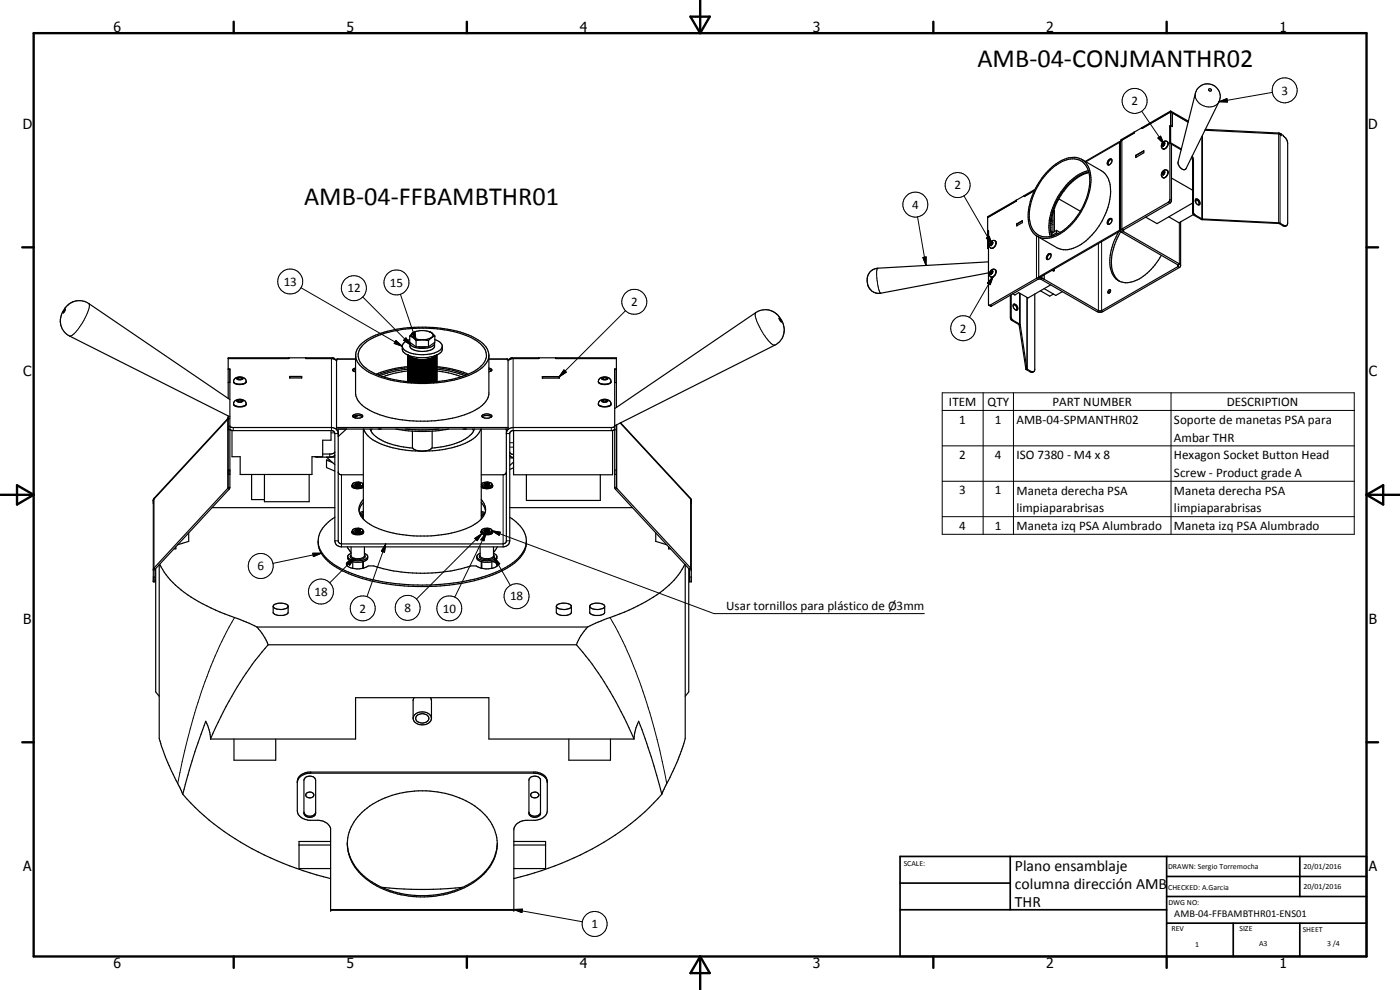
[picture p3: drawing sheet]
<svg xmlns="http://www.w3.org/2000/svg" width="420mm" height="297mm" viewBox="0 0 420 297" stroke-linecap="round" stroke-linejoin="round" font-family="sans-serif">
<g fill="none" stroke="#000" stroke-width=".35">
<path d="M340.3 39.7v.2l-3.7 2.2M340.3 39.7l-3.8 2.2-.1 .4M340.3 39.7h.1M340.4 39.7v.2l-4 2.4M342.7 38.3l.1 .1M342.7 38.3l-2.3 1.4M351.3 33.3l-8.5 5-.1 .3 8.6-5 5.3 3-4.8-2.7v4.1l-.5-.3-.2 .1v22.4l-.5 .5-13.9 8-.4 .6M351.3 33.3v9.5M351.3 33.3l5.3 3.1M359.7 26.3a3.8 3.8 0 0 1 4.8-.5 3.8 3.8 0 0 1 1.3 4.7l-9.9 20.1a1.08 1.08 0 0 1-1.7-.3l-.6-1v-.7l5.2-20.7zM361.6 39.1l22.5 1.2M361.7 38.8l22.2 1.1 .6 .3v.3"/>
<path d="M307.4 58.7h.1M307.4 58.7l-2.4 1.4M310.6 56.8l-3.2 1.9v.3l3-1.8M314.4 51.4a11.1 11.1 0 0 1 8.6-4.2 5.3 5.3 0 0 1 4.2 4.7 19.4 19.4 0 0 1-5.4 15.2 12.1 12.1 0 0 1-8 4.4 5.4 5.4 0 0 1-5.2-5.6 20.1 20.1 0 0 1 5.8-14.5zM317.8 59.7l6.4 3.7M324.6 47.8l5.9 3.4a6.7 6.7 0 0 1 2.8 6.3 20.4 20.4 0 0 1-10.5 16.7 6.1 6.1 0 0 1-5.6 .1l-5.9-3.4M326.6 51.2a16.2 16.2 0 0 0-10 9.4 14.3 14.3 0 0 0-1.4 10.4M326.8 51.6a15.9 15.9 0 0 0-9.9 9.1 13.9 13.9 0 0 0-1.3 10.2M326.8 51.8a5 5 0 0 0-7.3-3.6 19.5 19.5 0 0 0-10.6 15.3 6.7 6.7 0 0 0 3.2 7.2l1.5 .4 1.7-.1M326.8 51.8a16.6 16.6 0 0 0-10.3 10.6 12 12 0 0 0-.6 8.4M326.8 51.8a18.7 18.7 0 0 1-6.1 15.9l-1.7 1.6-3.1 1.5M332.8 48l.5-.3a.99 .99 0 0 1 .4 1 .99 .99 0 0 1-.8 .7h-.4a1.09 1.09 0 0 1 .3-1.4z"/>
<path d="M333.6 47.8l-.7 .3-.2 .5-.1 .9M336 42.7l.2 .1v26.5M336 42.7v26.4M336 42.5l-10.3 5.9M336.1 42.5l-.1 .2M336.1 42.5h.2M336.2 54.5l.1 .1M336.2 56.4h.1M336.2 55.9l.1 .1M336.2 43.7h.1M336.2 45.6h.1M336.2 45l.1 .1"/>
<path d="M336.3 42.8h-.1M336.5 42.3l-.2 27M340.9 46.6l2.4-1.4v.6l-2.4 1.4zM340.9 46.6v.1M340.9 46.7v.5M343.3 45.3l-2.4 1.4M349 51.4a.86 .86 0 0 1 1-.4 .86 .86 0 0 1 .6 1 1.27 1.27 0 0 1-1.7 1.2l-.4-.7zM349 42.7a.89 .89 0 0 1 1.3-.2 .89 .89 0 0 1 .1 1.3 .97 .97 0 0 1-1.4 .9 .97 .97 0 0 1-.2-1.6zM349 43.1l-.2 .4M349 43.1l.3-.3 .2 .3-.2 .5-.3 .1-.2-.2M349 43.1l.3 .1M349 51.7l.3-.2 .2 .2-.2 .5-.3 .2-.2-.3"/>
<path d="M349 51.7l-.2 .4M349 51.7l.3 .2M349.3 43.2l-.1 .4-.4-.1M349.3 51.9l-.1 .4-.4-.2M349.5 43.1l-.2 .1M349.5 51.8l-.2 .1M351.3 42.8l-.2 .2 3.4 2M351.3 42.8l3.2 1.9M351.6 43.3l-.2 17.3-.3 .4-13.9 8-.2 .3 16.9 9.9 .4 .5M351.6 53.4l6.3 3.7M357.6 47.2l.3 .8v15.8l.5 .8 2.3 1.3 23.1 1.2 1.4 .7 .9-.1M358.8 59.8a1.01 1.01 0 0 1 1.1 .5 1.01 1.01 0 0 1-.1 1.2 1.27 1.27 0 0 1-1-1.7z"/>
<path d="M358.8 59.8a1.26 1.26 0 0 1 1 1.7M384.1 40.3l.4 .2M384.5 40.3l.7 .3v.3a2.46 2.46 0 0 1 1.2 2.1v23.9a.72 .72 0 0 1-.3 .8 .72 .72 0 0 1-.8-.1l-1.6-.8-22.9-1.1-2.3-1.3-.3-.6v-15.9l-.5-1M296.4 69.4l.3-.1 .1 22.3M296.4 74.5l.3 .2M296.7 74.4l-.3 .1M296.7 78.6l-33.3 1.9-1.3 .4a3.5 3.5 0 0 0-1.8 2.7v.9a3.7 3.7 0 0 0 2.9 3.5h1.2l32.3-6.1M297.4 72.5a.91 .91 0 0 1 1.3-.2 .91 .91 0 0 1 .1 1.4 .99 .99 0 0 1-1.7 .5 1.3 1.3 0 0 1 .3-1.7zM297.4 74.5h.1M297.4 72.8l.3-.2 .2 .3M297.4 72.8l-.2 .5M297.4 72.8l.3 .2"/>
<path d="M297.7 73l-.2 .4-.3-.1M297.9 72.9l-.5 .6-.2-.2M297.9 72.9l-.2 .1M305 60.1l-8.6 4.9v9.5M305 60.1v.2l-8.6 5M305.1 67.2l1.7-1v.6l-1.7 1zM305.1 67.2h.1M305.2 67.2v.5M306.8 66.3l-1.6 .9M311.7 71.2v11.9M314.5 76.3a.57 .57 0 0 1 .8-.2 .57 .57 0 0 1 .1 .9l-.7 .9-.6-.2v-.7zM315.4 76.2a1.27 1.27 0 0 0-1 1.7"/>
<path d="M315.4 67.1l.6 .3M315.5 66.4l.5 .3M315.5 65.9l.5 .2M315.7 69.5l-.2 .1M315.9 70.8l-.6 .2M316 64v5.7l-.3-.2M316.3 63l.1 .4v6.1M317.1 69.1l-1.4 .9v-.5M317.1 69.1l1.1 .7M317.1 69.8l.4 .3M317.1 69.8l-1.3 .8M317.1 69.1v.7"/>
<path d="M332.8 65.8l.5-.3a.7 .7 0 0 1 .5 .6 .7 .7 0 0 1-.4 .7 .6 .6 0 0 1-.5 .5 .6 .6 0 0 1-.6-.3zM333.6 65.7a1.26 1.26 0 0 0-1 1.6M335.7 69.6a15.1 15.1 0 0 0-2 12.3 4.9 4.9 0 0 0 6.9 2.3 16.6 16.6 0 0 0 7.9-7.6M336 69.1l-24.3 14M336 69.1l.2 .2M336.2 69.3l-24.2 14-.3-.2M336.2 65.4l.1 .1M336.2 67.4h.1M336.2 66.8h.1M336.3 69.3l.4 .5 16.8 9.7 .1 .3-23.3 13.5-.7-.1-16.7-9.7-.7-.2-1.1 .2-14.3 8.1M336.3 68.6l-.1 .1M336.3 63.2h-.1"/>
<path d="M336.4 69.5a15.2 15.2 0 0 0-2.4 12.3l.8 1.5 1.1 1.1M354.3 79.7l-.4 .6-23.3 13.3-1.4-.1-17-9.8-.7 .1-13.9 8-.8-.2M354.3 66.5v13.2M357.9 60.9l-10.7 6.2-3.4-1.9M358.1 64.4l-4.2 2.4-3.1-1.7M359.4 60.1l-.7 .4M123.9 99.9a6.2 6.2 0 0 1 5.7 0M123.9 99.9l-.9 .9M124.8 99.4l-.9 .5M128.6 99.4l1 .5M129.6 99.9l.9 .9M129.6 99.9l.4 .7-.3 .5"/>
<path d="M297.4 81.2a.91 .91 0 0 1 1.3-.2 .91 .91 0 0 1 .1 1.3 .96 .96 0 0 1-.8 .8 .96 .96 0 0 1-1-.4v-.9zM297.4 83.1h.1M297.4 81.4l.3-.1 .2 .2M297.4 81.4l-.2 .5M297.4 81.4l.3 .3M297.7 81.7l-.2 .4-.3-.2M297.9 81.5l-.2 .5-.3 .2-.2-.3M297.9 81.6l-.2 .1M303.5 88.4v7l.4 .7 2.3 1.4 2 13.2 1.4 .8h.5M304.1 91.4a1.3 1.3 0 0 1 1 1.6M304.1 91.4a1.01 1.01 0 0 1 1.1 .4 1.01 1.01 0 0 1-.1 1.2M304.1 91.4a1.27 1.27 0 0 0 1 1.6"/>
<path d="M310.5 88.2v22.8a.94 .94 0 0 1-1.4 .5l-1.2-.7-2.1-13.4-2.2-1.3-.4-.7v-6.8M312.2 83.1l1.2-.7v1.4zM312.2 87.2l2.8 1.7 1.2-.7M313.4 86.6l3.5 2 1.9-1.1M315.3 85.5l-6.8 3.9-2.8-1.6-1.1 .7-.7-.4M315.8 81.1l.2 .1M316 80.9v.3M316.4 80.7v.5h-.4M332.8 87l.4-.1a.66 .66 0 0 1-.6 1zM333.3 87.3l-.4 .6M68.5 110.7h.5l-.1 35.7-22.3 24.3-.1 3.9h-.5v-24.7l22.2-24.2 .3-.6M68.5 114.8h.5"/>
<path d="M69 119.9l-42.4-28.8a5.6 5.6 0 0 0-8.2 3.6 5.1 5.1 0 0 0 2.5 6.1l48.1 24.3M70.3 113.8a2.15 2.15 0 0 1 3.6 .4v.5a2.77 2.77 0 0 1-3.8-.1zM71.7 113.3h.7M71.7 113.3l-.4 .3 .3 .2 .7 .1 .4-.3-.3-.3M71.7 113.3v.5M72.4 113.3v.5M86.7 107.4v.2M86.7 107.4v.2h-18.2M86.9 112.9h3.6v.5h-3.6zM87 113h3.5v.4M91.7 107.4v.2h8.2l.4 .1M99.5 107.6l1.5 .6"/>
<path d="M100.7 107.9l-.7-.5h-31.5v12.1M105.9 111.3l.8 .3M106.7 107.7l-5.7 .1v20.9h51.5v-20.9l-5.8-.1M106.7 106.6v11.3a6.3 6.3 0 0 0 4.2 5.2 29.7 29.7 0 0 0 8.8 2.8 38.5 38.5 0 0 0 22.8-2.8 7 7 0 0 0 4.2-4.7v-12.1a7.1 7.1 0 0 0-4.6-5.1 39.5 39.5 0 0 0-22.9-2.4 19.4 19.4 0 0 0-11.2 4.8 4.3 4.3 0 0 0 .9 6.8 26.8 26.8 0 0 0 15.7 4.6 34.7 34.7 0 0 0 18.9-3.8 6.1 6.1 0 0 0 3.2-4.4M106.7 110.4l-.8 .5v.4M106.7 110.9l-.8 .4M112.9 112.3a8 8 0 0 1-5.3-4.9 5 5 0 0 1 3-5.2 35.2 35.2 0 0 1 20.7-3.5 24.5 24.5 0 0 1 12.9 4.5 4.2 4.2 0 0 1-.2 7 24.5 24.5 0 0 1-13.3 4.4M112.9 112.3a31.9 31.9 0 0 0 10.3 2.3M120.7 103.9a2.73 2.73 0 0 0 2.4 2 11.1 11.1 0 0 0 9.1-1l.5-1M120.7 103.9a2.23 2.23 0 0 0 1.8 2.7M122.4 111.3a27.8 27.8 0 0 0-7.4 1.7M122.4 106.6l.1 8"/>
<path d="M122.4 110.8a29.8 29.8 0 0 0-8.4 1.9M122.4 110.3l-4.9 .8-4.1 1.4M122.4 110a32.1 32.1 0 0 0-9.5 2.3M122.5 106.6v8M122.6 106.7h.2M122.6 106.7v7.9M122.6 106.6v.1M122.7 106.8h.2h-.1M122.7 106.8v7.8M122.8 106.8h.2l-.2 .1M122.8 106.8v7.8M122.8 106.7l-.1 .1"/>
<path d="M122.8 106.9h.3l-.1 .1M122.8 106.9v7.7M123 107h.2l-.1 .1M123 100.8v1.9l1.9 1.4M123 107v7.6M123 101.9a2.75 2.75 0 0 0-2.3 2M123 100.8l.7 .3M123 103v.9a1.89 1.89 0 0 0 1.7 1.3 5.7 5.7 0 0 0 5.6-.9l.1-1.3M123.1 107.1l.1 .1M123.1 107.1v7.5M123.1 102.7a1.91 1.91 0 0 0 2.1 1.7l2.2 .1a2.91 2.91 0 0 0 3-1.5v-.3M123.2 107.2l.1 .1"/>
<path d="M123.2 107.2v7.4M123.2 114.6l2.2 .1M123.3 107.3l.3-.1-.1 .2M123.3 107.3v7.3M123.5 107.4h.1M123.5 107.4v7.2M123.6 107.4l.2 .1M123.6 107.4v7.2M123.7 101.1l.2 .2M123.7 100l-.2 .6 .2 .5M123.8 107.5v7.1M123.8 107.5l.2 .1"/>
<path d="M123.9 101.3l1.6 .6h1.7M123.9 101.3l1 .9M124 107.6v7M124 107.6l.2-.1v7.2M124.2 107.6h.2v7.1M124.4 107.7l.1-.1v7.1M124.5 107.7h.2v7M124.7 107.7h.2v7M124.9 102.2v1.9M124.9 104.1h3.7M125.1 107.7l.2 .1M125.1 107.7v7"/>
<path d="M125.1 107.7l-.2 .1M125.3 107.8v6.9M125.3 107.8l.1 .1M125.4 107.9v6.8M125.5 107.8l-.1 .1M125.5 107.8v6.9M125.5 107.8l.1 .1M125.5 104.1h2.4M125.6 107.9v6.8M125.8 107.8l-.2 .1M125.8 107.8v6.9M125.8 107.8v.1"/>
<path d="M125.8 107.9v6.8M125.9 107.9h-.1M125.9 107.9v6.8M125.9 107.9h.2M126.1 107.9v6.8M126.2 107.9h-.1M126.2 107.9v6.8M126.2 107.9h.1M126.3 107.9v6.8M126.4 107.9h-.1M126.4 107.9v6.8M126.4 107.9h.1"/>
<path d="M126.5 107.9v6.8M126.6 107.9h-.1M126.6 107.9v6.8M126.6 107.9h.1M126.7 107.9v6.8M126.8 107.9h-.1M126.8 107.9v6.8M126.8 107.9h.1M126.9 107.9v6.8M127.1 107.9h-.2M127.1 107.9v6.8M127.1 107.9h.1"/>
<path d="M127.2 107.9v6.8M127.2 102l-2.3 .2M127.2 102l1.4 .2M127.3 107.9h-.1M127.3 107.9v6.8M127.3 107.9h.1M127.4 107.9v6.8M127.5 107.9h-.1M127.5 107.9v6.8M127.7 107.8l-.2 .1M127.7 107.8v6.9M127.7 107.8l.2 .1"/>
<path d="M127.9 107.9v6.8M127.9 107.8v.1M127.9 107.8v6.9M127.9 107.8l.2 .1M128.1 107.9v6.8M128.1 107.8v.1M128.1 107.8v6.9M128.1 107.8l.2 .1M128.3 107.9v6.8M128.3 107.7v.2M128.3 107.7v7M128.6 107.7h-.3"/>
<path d="M128.6 107.7v7M128.6 107.7h.1M128.6 102.2v1.9M128.9 107.7h-.2v7M129.1 107.7l-.2-.1v7.1M129.3 107.6v7.1M129.3 107.6h-.2v7.1M129.5 107.6v7M129.5 107.6h-.2M129.6 101.3l-1.3 .5-1.1 .1M129.6 101.3l-1 .9M129.7 107.5v7.1"/>
<path d="M129.7 107.5l-.2 .1M129.7 114.6l-4.3 .1M129.7 101.1l-.1 .2M129.8 107.4v7.2M129.8 107.4l-.1 .1M130 107.4v7.2M130 107.4l-.3-.1 .1 .1M130.1 107.3v7.3M130.1 107.3l-.2-.1 .1 .2M130.2 107.2l-.1 .1M130.2 107.2v7.4M130.4 107.1l-.2 .1"/>
<path d="M130.4 107.1v7.5M130.5 107l-.1 .1M130.5 100.8v1.9l-1.9 1.4M130.5 107v7.6M130.5 101.9a2.63 2.63 0 0 1 2.2 2M130.5 100.8l-.8 .3M130.6 106.9h-.2l.1 .1M130.6 106.7l.2 .1M130.6 106.9v7.7M130.7 106.8h-.2l.1 .1M130.7 106.7h.2M130.7 106.8v7.8"/>
<path d="M130.7 114.6h-1M130.8 106.6l.1 .1M130.8 106.8v7.8M130.8 106.8h-.1M130.9 106.7v7.9M130.9 106.6v8M131 106.6v8M131.1 111.3a30.9 30.9 0 0 1 7.4 1.7M131.1 106.6v7.9M131.1 110.8a29.8 29.8 0 0 1 8.4 1.9M131.1 110.3a29.9 29.9 0 0 1 8.9 2.2M131.1 110a33.2 33.2 0 0 1 9.4 2.3"/>
<path d="M132.7 103.9a2.68 2.68 0 0 1-2.6 3 12.7 12.7 0 0 1-7.6-.3M146.7 110.4l.9 .5-.1 .4M146.7 110.9l.8 .4M147.5 111.3l-.8 .3M152.8 107.9l.7-.5h31.5v14.9M154 107.6l-1 .2-.5 .4M161.7 107.4v.2M161.7 107.4v.2h-8.2l-.3 .1M162.8 113h5v.5h-5zM162.8 113.5v-.4h5v.4M166.7 107.4v.2h18.3M166.8 107.4v.2"/>
<path d="M179.8 113.8a2.39 2.39 0 0 1 3.5 .2l.1 .6a2.65 2.65 0 0 1-3.2 .6 .82 .82 0 0 1-.6-.6 .82 .82 0 0 1 .2-.8zM181.1 113.3h.8M181.1 113.3l-.3 .3 .3 .2M181.1 113.3v.5M181.9 113.3l.3 .3-.4 .3-.7-.1M181.9 113.3v.5M184.5 114.8h.5M185 110.7h-.5v35.7l22.5 24.5v3.7h.5v-24.7l-21.2-23M68.3 125.9l.2-.4-22.5 24.6M68.5 124.8l-.1 21.6-22.4 24.4M69 127.9l.8 .4h29.7a1.93 1.93 0 0 1 2 1.8M69.6 129.2v7.8h2.5v5.4h21.5v-5.4h3.2v-4.9h2.5v-2.9"/>
<path d="M70.3 120.5a2.23 2.23 0 0 1 3.6 .4v.6a2.99 2.99 0 0 1-3.8 0zM71.7 120l-.4 .3 .3 .3h.7l.4-.3-.3-.2M71.7 120v.6M71.7 120l.7 .1M72.4 120.1v.4M94.5 137l6 .2M98 137.2l2.5 2.2M98 138v2.3l2.5 1.1M98 138l1.9 .8M98 138h1M100.5 136.5l-.3 .4-1.2 .3M100.5 135.6l-.7 .5-3 .1"/>
<path d="M101 128.3h51.5M101.5 128.7v33.8l.4 .5 .6 .2h48.5l.6-.2 .4-.5v-33.8M104 128.7l-2.5 2.3M105.9 125.1a.86 .86 0 0 1 1.2-.9 1.29 1.29 0 0 1 1.7 .8l-.1 .1M105.9 125.1a2.68 2.68 0 0 0 2.8 0M105.9 125.1a2.43 2.43 0 0 1 2.8 0M106 125h.2M106.2 124.9v.4M106.7 124.7v.7M107.1 124.7v.3h-.4M109 128.7v27M109.2 128.7a9.9 9.9 0 0 0 7 5.2 34.7 34.7 0 0 0 10.5 1.5"/>
<path d="M111.1 128.7a8.1 8.1 0 0 0 5.2 4.2 28.2 28.2 0 0 0 7.6 1.6l1 .6 1.8 .3M111.6 128.7l-.3 .5M118.8 128.7a43.2 43.2 0 0 0 15.9 0M121.7 128.7a41 41 0 0 0 10 0M123.8 129.4v5M129.7 129.4v5M141.8 128.7l.3 .5M142.4 128.7a8 8 0 0 1-5.3 4.2l-4.8 1.2a8.7 8.7 0 0 0-4.1 1.1l-1.5 .2M144.3 128.7a9.2 9.2 0 0 1-6.2 4.9 36.3 36.3 0 0 1-11.4 1.8M144.4 128.7v27M144.7 125.1a2.51 2.51 0 0 1 2.8 0M144.7 124.6a2.48 2.48 0 0 1 2.9 .1 1.71 1.71 0 0 1-2.3 .7l-.6-.3z"/>
<path d="M151.8 128.7l.2 .2M153 136.7l1.1 .6M153 135.8l.6 .5 .5 .1M153 137.4h1.1M154.1 138.6l-1.1 1.1M179.8 120.5a2.14 2.14 0 0 1 3.6 .7v.1a2.49 2.49 0 0 1-3.2 .6 .84 .84 0 0 1-.6-.6 .84 .84 0 0 1 .2-.8zM181.1 120v.6M181.1 120l.8 .1M181.1 120l-.3 .3 .3 .3M181.9 120.1v.4M181.9 120.1l.3 .2-.4 .3h-.7M183.8 129.2v13.3h-29.7v-13.3"/>
<path d="M184.5 128.8l-.2 .2-.8 .2h-29.8l-.5 .3-.2 .4v32.4a1.88 1.88 0 0 1-2 1.8h-48.5a1.87 1.87 0 0 1-2-1.8v-32.2l-.2-.6-.6-.3h-29.7l-1-.3M184.5 127.8l-.2 .3-.6 .2h-29.7a1.93 1.93 0 0 0-2 1.8M184.5 122.6l42.4-28.8a5.5 5.5 0 0 1 8.3 3.9 5.1 5.1 0 0 1-2.6 5.8l-48.1 24.3M185 127.5v18.9l22.5 24.4M186.1 126.9l21.4 23.2M56.6 159.9v2.5l-3.3 1M63.7 152.3h36.8M75.5 142.4v7.5h3.9M79.4 142.4v8.1h13.4v-8.1M100.5 155.2a8.7 8.7 0 0 0-5 7.7 10.7 10.7 0 0 0 6.4 7.4 56.9 56.9 0 0 0 28.9 5.1 46.3 46.3 0 0 0 22.3-6 9.2 9.2 0 0 0 4.9-7.1 8.9 8.9 0 0 0-5-7.1M101.5 141.8l.8 .7h6.7M105.6 145.7a2.55 2.55 0 0 0 3.4 .1"/>
<path d="M105.6 159.6a2.5 2.5 0 0 0 3.5 0M106.6 159.3l1.1 .2M106.8 145.4h1.2M106.8 145.4l-.2 .1M106.9 145.4h-.1M106.9 159.4h.7M106.9 145.6h.9M107.1 145.3l-.1 .1M107.1 159.2l-.5 .1M107.5 144.9l-1 .3a1.17 1.17 0 0 0 1.7 .3M107.5 158.8v-.3a1.72 1.72 0 0 0-1.7 .5v.6a2.34 2.34 0 0 0 3.1-.1v-.4M107.5 144.9v-.2a1.2 1.2 0 0 0-1.7 1.1l.3 .2a2.74 2.74 0 0 0 2.6 0l.2-.7"/>
<path d="M107.5 144.9l-.2 .4M107.5 158.8l-.8 .1-.1 .4M107.5 158.8l-.2 .4M107.6 145.3l.2 .1M107.6 159.2h.2M107.6 159.4h.2M107.6 158.5l.8 .2 .5 .4M107.6 144.9l-.2 .4v-.2M107.6 144.7v.2M107.6 158.5v.3M107.6 144.7l-.1 .2M107.6 158.8l-.2 .4v-.3"/>
<path d="M107.6 144.7l.8 .1 .5 .5M107.6 144.9l.6 .3v.3M107.6 158.8l.6 .2v.3M107.6 158.5l-.1 .2M107.9 145.4l.2 .1M107.9 159.3h.2M108 159.3h-1.4M108 145.4l.1 .1M108 159.3h.1M108 159.4l-.3 .1M108.2 159.3l-.2 .1M108.9 154.7v.8"/>
<path d="M108.9 159.1a2.14 2.14 0 0 1-3.1 .1l-.2 .7a2.97 2.97 0 0 0 3.4 .1l.1-.6-.2-.2M108.9 145.3a2.14 2.14 0 0 1-3.1 0l-.2 .7a2.85 2.85 0 0 0 3.4 .1M108.9 145.3l.1 .2M109 150.8l-.8 1.2-.4 1.3M109 149.9a4.1 4.1 0 0 0 .8 6.6 27.4 27.4 0 0 0 15.3 4.3 35.2 35.2 0 0 0 15.5-2.5 9.3 9.3 0 0 0 4.5-3.5M109 154.2l-.9 .1M109 154.6l-.7 .2M144.3 159.6a2.5 2.5 0 0 0 3.6 0M144.4 150.8l1.1 1.6 .2 .9M144.4 149.9a3.9 3.9 0 0 1 .7 4.9M144.4 154.2l1 .1M144.4 154.6l.7 .2"/>
<path d="M144.6 154.7v.8M145.7 159.4h.8M145.7 145.6h.8M145.8 159.2l1 .1M145.8 145.3l.9 .1M145.8 159.2l-.4 .1M145.8 145.3l-.3 .1M145.9 159.2l-.5 .1M145.9 145.3l-.5 .2M146.3 144.9l-.9 .2-.2 .2a.93 .93 0 0 0 .9 .5 .93 .93 0 0 0 .8-.6l-.5-.3M146.3 158.8l-.9 .1-.2 .3a1.16 1.16 0 0 0 1.8-.1l-.6-.3M146.3 158.8l-.3 .4"/>
<path d="M146.3 144.9l-.3 .4M146.3 159.2l.5 .1M146.3 145.3l.4 .1M146.4 144.7a.96 .96 0 0 1 1.2 1.1l-.2 .2a2.74 2.74 0 0 1-2.6 0l-.2-.3a1.24 1.24 0 0 1 1.7-1v.2M146.4 158.5a.96 .96 0 0 1 1.2 1.1 2.26 2.26 0 0 1-3-.1 1.24 1.24 0 0 1 1.7-1v.3M146.4 158.8l-.2 .4v-.3M146.4 144.7v.2M146.4 158.5v.3M146.4 158.5l-.1 .2M146.4 144.9l-.2 .4v-.2M146.4 144.7l-.1 .2M146.7 145.4l.1 .1"/>
<path d="M147.6 145.3l.3 .6a2.64 2.64 0 0 1-3.5 .2M147.6 159.2l.2 .7a2.76 2.76 0 0 1-3 .3l-.5-.4 .3-.6a2.31 2.31 0 0 0 3 .1M147.6 145.4a2.56 2.56 0 0 1-3.1 0l-.1 .1M147.9 145.7a2.55 2.55 0 0 1-3.5 .1M152 141.8l-.8 .7h-6.8M153 152.3h36.8M154.1 140.4l-1.1 .4M158 142.5v7.7h22.2v-7.7M196.8 159.9v2.5l3.3 1M46.7 170.6v37l1.1 1.3M47.8 169.4v52.2a90.6 90.6 0 0 0 6.7 15.9l.4 .8M48 169.3a27.3 27.3 0 0 0 12.8 11.8 115.6 115.6 0 0 0 13.9 5.9l2.4 1.1"/>
<path d="M52.8 164v.7h-.6M104.2 164.1l1.2 1.7M104.3 167a2.86 2.86 0 0 0 3 1.3l2.3-.5 .8-.8M104.3 167l.1 .6 .6 .6M105 168.2a1.02 1.02 0 0 0-1 1 1.02 1.02 0 0 0 1 1.1 6.6 6.6 0 0 0 4 .2M105 168.2l.6 .3M105.4 166l-.8 .5-.3 .5M105.4 164.1v2.7M105.6 168.5l-1.1 .5-.5 .5M105.9 168.5v2M108.9 168.5v2M109 168.5v2"/>
<path d="M109.4 166l.9 .6 .1 .4M109.4 164.1v2.7M110.4 167a1.7 1.7 0 0 1-2 1.7l-2.8-.2M143.1 167l.7 .8 2.3 .5a3.1 3.1 0 0 0 3-1.3M143.1 167v.4a2.19 2.19 0 0 0 2.4 1.3h1.2a2.19 2.19 0 0 0 2.4-1.3v-.4M144.1 166l-.9 .6-.1 .4M144.1 164.1v2.7M144.4 168.5v2M144.6 168.5v2M147.6 168.5v2M147.8 168.5l1.2 .5 .4 .5M148.1 166l.8 .5 .2 .5"/>
<path d="M148.1 164.1v2.7M148.5 168.2a1.02 1.02 0 0 1 .9 1 1.02 1.02 0 0 1-.9 1.1 6.4 6.4 0 0 1-5.6-.5h-1.6a49.2 49.2 0 0 1-29.1 0h-1.7l-1.5 .7M149.3 164.1l-1.2 1.7M158 162.3a8.1 8.1 0 0 1-4.2 7.1 44.7 44.7 0 0 1-21.6 6.4 57.5 57.5 0 0 1-30.3-5 10.6 10.6 0 0 1-6.4-7.4v-.6M200.6 164v.7h.6M205.5 169.3a27.2 27.2 0 0 1-12.9 11.8 78.6 78.6 0 0 1-12.2 5.2l-4.1 1.8M205.6 169.4v52.2a113.5 113.5 0 0 1-7 16.7M206.7 170.6v37l-1.1 1.3M77.1 188.1h99.2M77.1 188.1a16.6 16.6 0 0 1 3.4 5.4M80.5 193.5h92.5M80.5 193.5a102.1 102.1 0 0 0-17.3 28.2"/>
<path d="M82.2 181.5a3.7 3.7 0 0 1 4.2 .3l.1 1.9a1.63 1.63 0 0 1-1.6 1 2.82 2.82 0 0 1-2.9-.8zM86.5 181.9a2.97 2.97 0 0 1-3.4 .9l-.8-.4-.3-.4M167 181.9v1.8l.2 .4a3.9 3.9 0 0 0 3.9 .2l.4-.6v-1.8M167.2 181.5a3.7 3.7 0 0 1 4.2 .3 1.03 1.03 0 0 1-1.2 1h-2.1a.86 .86 0 0 1-.9-.4 .86 .86 0 0 1 0-.9zM173 193.5a104.1 104.1 0 0 1 17.3 28.2M176.3 188.1l-1.9 2.6-1.4 2.8M177.2 181.5a3.7 3.7 0 0 1 4.2 .3l.1 1.9a1.63 1.63 0 0 1-1.6 1 2.82 2.82 0 0 1-2.9-.8zM181.5 181.9a3 3 0 0 1-3.7 .8l-.8-.7M124.3 209.3l-.3 .7v5.6M125 214.8a2.23 2.23 0 0 1 3.7 .8 2.12 2.12 0 0 1-2 1.4 2.12 2.12 0 0 1-2-1.4zM129.2 209.3l.3 .9v5.5a3 3 0 0 1-2.7 1.8 3 3 0 0 1-2.8-1.7v-.2M129.5 215.4a3 3 0 0 0-2.7-1.8 3 3 0 0 0-2.8 1.7v.3"/>
<path d="M54.9 238.3a81.4 81.4 0 0 0 36.1 22.9l8.2 2.4M63.2 221.7h43.5v-12.4h40v12.4h43.6M63.2 221.7a13 13 0 0 0-1.4-5.3l-3.3 9.2-3.6 12.7M70.2 221.7v6.4h12.6v-6.4M89.9 232.8l1.5-.9 1.3-.3h68a3.4 3.4 0 0 1 3.5 2.8v8.9a3.5 3.5 0 0 1-3.5 2.8h-2.9a3.7 3.7 0 0 0-3.6 2.9v24.1h-55v-24.5a3.5 3.5 0 0 0-3.5-2.5h-3a3.5 3.5 0 0 1-3.5-2.8v-8.9l.3-.9zM91.7 233.3a1.96 1.96 0 0 1 3 .8v9.9a1.87 1.87 0 0 1-1.7 1.2 1.87 1.87 0 0 1-1.8-1.2v-9.9zM91.9 238.1a1.26 1.26 0 0 1 1.4-.4 1.26 1.26 0 0 1 .9 1 1.25 1.25 0 0 1-1.4 .7 1.25 1.25 0 0 1-1-1.1zM159 233.5a2.07 2.07 0 0 1 3.2 .3v10.4a1.9 1.9 0 0 1-1.8 1 1.9 1.9 0 0 1-1.7-1.2v-9.9zM159.4 238.1a1.29 1.29 0 0 1 1.4-.5 1.29 1.29 0 0 1 .9 1.1 1.33 1.33 0 0 1-1.3 .7 1.33 1.33 0 0 1-1.2-1zM164.2 234.5a3.8 3.8 0 0 0-4-2.5h-67a3.7 3.7 0 0 0-4 2.8M164.2 234.5v.3M170.7 221.7v6.4h12.5v-6.4"/>
<path d="M190.3 221.7l.6-3.3 .8-2 3.7 10.7 3.2 11.2M198.6 238.3a81.8 81.8 0 0 1-38.1 23.6l-6.3 1.7M89.7 253.5h9.5M91.2 243.6a1.85 1.85 0 0 0 1.8 1.3 1.85 1.85 0 0 0 1.7-1.3M99.2 252.5h-9.5v8.1h9.5M104.2 253a14.5 14.5 0 0 1 7.6-11.7 29.1 29.1 0 0 1 32.3 1.8 13.8 13.8 0 0 1 5.2 9.9M104.2 253l.1 1.6M104.2 253l.2 1.7M104.4 254.7a16.4 16.4 0 0 0 10.1 11.5 30.6 30.6 0 0 0 24.4 0M149.2 253.9a16 16 0 0 1-10.3 12.3M149.3 253l-.1 .8M149.3 253a14.6 14.6 0 0 1-8 12.3 29.3 29.3 0 0 1-31.6-1.7 14.1 14.1 0 0 1-5.4-9"/>
<path d="M154.2 252.5h9.5v8.1h-9.5M154.2 253.5h9.5M158.7 243.6a1.89 1.89 0 0 0 1.7 1.3 1.89 1.89 0 0 0 1.8-1M114.6 266.2a114.8 114.8 0 0 0 24.2 0"/>
</g>
<g fill="none" stroke="#000" stroke-width=".3">
<path d="M342.6 33.4l6.7 9.8M358.8 27.9a4 4 0 0 0 5.6 3.9l1-.6 .4-.7M365.8 30.5l2.4-.9 .2 1zM381.8 27.7l-16 2.8M383.7 39.9v27.2M289.3 58.8l8.4 14.5M335.9 42.8l-10 5.8M336.3 42.8h-.1M336.6 41.8v.3M336.7 42v26.7l.5 .3v.5l-.5 .3M347.5 41.4l.8-.5 1 2.3zM348.9 43l.6-.3a.6 .6 0 0 1 0 .8 .6 .6 0 0 1-.8 .1z"/>
<path d="M348.9 51.6l.6-.2a.65 .65 0 0 1 0 .7 .65 .65 0 0 1-.7 .3zM350.3 42.5a1.44 1.44 0 0 1-1.3 2.1M350.3 51.1a1.44 1.44 0 0 1-1.3 2.2M351.1 59.9l.5 .2M358.2 48.1l-.3 .2M360.7 41v24.7l-.2 .1M360.9 40.6l-.1 25.3M384.2 40.3v26.7l-.2 .1M384.2 40v.3M275.4 65.1l2.5 14.5M277 77.3l.9-.2v2.5zM296 71.4l.9-.5 .8 2.4z"/>
<path d="M297.4 72.6l.4-.1a.66 .66 0 0 1 .1 .8 .66 .66 0 0 1-.8 .3zM298.6 72.3a1.46 1.46 0 0 1-1.2 2.2M311.1 70.7v12.8l.4 .3M316.4 63.5l-.4 .3M329.6 73.1v20.1l-.4 .3M330.6 72.5v20.7l.4 .3M350.6 60.7l.5 .3M353.9 66.8v12.4l-.4 .3v.5l.4 .3M358.2 63.7l-.3 .1M358.6 64.5l-.2 .1M385.3 67.6l-.3 .1M19 93.9h.1"/>
<path d="M19.5 92.8l.1 .2-.6 .9zM26.6 91.1a3.4 3.4 0 0 1-.4 3l-2.3 3.9a5 5 0 0 1-3 2.8M90.4 86.4l30.3 17.5M108.9 89.1l14.4 14.4M120.2 88.3l4.7 13.9M123.6 100l.9-.3 .4 2.5zM187.7 93.2l-19.9 19.9M226.9 93.8l-.3 .2a15.7 15.7 0 0 0 3.9 8l.3 .4a2.15 2.15 0 0 0 1.8 1.1M233.8 95.5l.5 .5 .2 .6zM233.8 95.4v.1M263.4 80.5a10.6 10.6 0 0 0 .3 6.2l.4 1.1 .3 .2M297.1 91.6l.5 .2"/>
<path d="M297.4 81.3l.4-.1a.66 .66 0 0 1 .1 .7 .66 .66 0 0 1-.8 .3zM298 83l-.8 2.4-.9-.4zM298 83l-.6 .1M298 83l-7.1 12.2M298.6 80.9a1.38 1.38 0 0 1-.6 2.1M303.5 95.2l-.3 .2M303.9 96.1l-.2 .1M306 88v9.2l-.2 .2M306.2 88.1v9.4h-.4M308.2 89.2v21.5h-.3M308.3 89.3v21.5l-.3 .1M312.9 83.5l-.4 .3"/>
<path d="M316.4 80.9l-.4 .3M70.1 114.5a2.66 2.66 0 0 0 3.8 0M71.1 113.5a1.17 1.17 0 0 1 1.8 .2l-.6 .3a.85 .85 0 0 1-1.2-.5zM99.5 107.6v21.6M99.7 107.4v.2M101.2 107.8h5.5M118.8 102.2l1.9 1.7-2.4-.9zM121.8 101.4l1.5 2.1-2.2-1.4zM146.7 107.8h5.5M153.7 107.4v.2M154 107.6v21.6M169.2 111l.8 .7-2.2 1.4z"/>
<path d="M179.6 114.5a2.55 2.55 0 0 0 3.8 0M180.6 113.5a1.19 1.19 0 0 1 1.8 .2l-.4 .2a1.02 1.02 0 0 1-1.4-.4zM282.8 117.9h123.6v42.4h-123.6zM295.1 117.9v42.4M304.2 117.9v42.4M309.4 111.4l-.3 .1M351.4 117.9v42.4M68.2 125.7v.2M68.4 125.8v20.7l.3 .3M68.5 128.9h.5M68.5 125.6h.5M70 128.3v.9"/>
<path d="M70.1 121.2a2.61 2.61 0 0 0 3.1 .6l.6-.3 .1-.3M71.1 120.1l.5-.2a1.01 1.01 0 0 1 1.3 .5 1.4 1.4 0 0 1-1.9-.1zM95.2 137v.2M99 136.2v1M99.3 129.9h1.1M100.5 130.1h1M152 130.1h1M153 134.2h1.1M153 132.8h1.1M179.6 121.2a2.66 2.66 0 0 0 3.7 .1l.1-.1M180.6 120.1h.1a1.26 1.26 0 0 1 1.7 .3 1.34 1.34 0 0 1-1.9-.1zM183.5 128.3v.9"/>
<path d="M184.5 128.9h.5M185.1 127.5v19l-.4 .3M282.8 123.1h123.6M282.8 133.8h123.6M46.2 149.5v20.9l.4 .3M68.5 142.3h.5M68.5 141h.5M68.5 146.2h.5M102.5 142.5v21.6M109 153.8l-1 .3M109 153.4l-1.1 .3M144.4 153.4l1.2 .3"/>
<path d="M144.4 153.8l1.1 .3M145.9 159.8l-.7 2.5-.9-.5zM145.9 159.8l-9.4 19.4M145.9 159.8l-.7 2.5-.9-.5M145.9 159.8l-.8 1M147.6 159.3l2.5 .4-.3 .9zM147.6 159.3l66.7 24.8h63.1M151 142.5v21.6M184.5 142.3h.5M184.5 141h.5M184.5 146.2h.5M207.3 149.5v20.9l-.5 .3"/>
<path d="M282.8 144.4h123.6M282.8 155h123.6M46 171h.5M46 173.1h.5M93.9 166h2.5l-2.3 1zM96.4 166l-14.5 3M100.5 162.3h1M104.2 168.9l2.1-1.4-1.4 2.1zM105.4 166.5a.65 .65 0 0 0-.2 .8 .65 .65 0 0 0 .7 .4l.9 .2a2.83 2.83 0 0 0 2.8-.9l-.2-.5M105.4 166.8a2.88 2.88 0 0 0 3.9 .2l.1-.2M106.3 167.5l-7.3 7.4M115.8 163.2l-.4 2.5-.9-.3z"/>
<path d="M115.8 163.2l-5.7 15.8M142.5 161.5l2.1-1.4-1.4 2.1zM144.1 166.5a.65 .65 0 0 0-.2 .8 .65 .65 0 0 0 .7 .4 3.3 3.3 0 0 0 3.8-.7l-.3-.5M144.1 166.8a2.97 2.97 0 0 0 3.8 .4l.2-.4M144.3 161.8h.1M144.6 160.2l-1.4 2-.7-.7 2.1-1.4-19.6 19.6M148.3 167.2l1.7 2-.9 .4zM148.3 167.2l4.9 8.4M152 162.3h1M207 171h.5M207 173.1h.5M70.4 185.3a149.8 149.8 0 0 0-15.7 43.2l-1.4 6.6"/>
<path d="M183.1 185.3a147.3 147.3 0 0 1 14.9 39.9l2.1 9.9M93.2 231.6v.4M160.2 231.6v.4M99.2 272.9h55M154.2 272.9l2.6-.1-.2 1zM154.2 272.9l20.6 3.7"/>
<circle cx="340.5" cy="30.3" r="3.8"/>
<circle cx="363.2" cy="26.9" r=".39"/>
<circle cx="385.6" cy="27.1" r="3.8"/>
<circle cx="287.4" cy="55.5" r="3.7"/>
<circle cx="274.7" cy="61.4" r="3.7"/>
<circle cx="87.1" cy="84.5" r="3.8"/>
<circle cx="106.2" cy="86.5" r="3.8"/>
<circle cx="119" cy="84.7" r="3.8"/>
<circle cx="190.4" cy="90.6" r="3.8"/>
<circle cx="289.1" cy="98.5" r="3.8"/>
<circle cx="78.3" cy="169.8" r="3.8"/>
<circle cx="96.3" cy="177.5" r="3.8"/>
<circle cx="155" cy="178.9" r="3.7"/>
<circle cx="108.9" cy="182.6" r="3.7"/>
<circle cx="122.4" cy="182.4" r="3.7"/>
<circle cx="134.9" cy="182.5" r="3.8"/>
<circle cx="178.5" cy="277.2" r="3.8"/>
</g>
<g fill="#000">
<circle cx="349.2" cy="43.6" r=".18"/>
<circle cx="349.2" cy="52.3" r=".18"/>
<circle cx="384.5" cy="40.3" r=".18"/>
<circle cx="384.5" cy="40.5" r=".18"/>
<circle cx="297.5" cy="73.4" r=".18"/>
<circle cx="305" cy="60.1" r=".18"/>
<circle cx="297.5" cy="82.1" r=".18"/>
<circle cx="101.2" cy="107.7" r=".18"/>
<circle cx="122.6" cy="106.7" r=".18"/>
<circle cx="122.7" cy="106.8" r=".18"/>
<circle cx="122.8" cy="106.8" r=".18"/>
<circle cx="122.8" cy="106.9" r=".18"/>
<circle cx="123" cy="107" r=".18"/>
<circle cx="123.1" cy="107.1" r=".18"/>
<circle cx="123.2" cy="107.2" r=".18"/>
<circle cx="123.3" cy="107.3" r=".18"/>
<circle cx="123.5" cy="107.4" r=".18"/>
<circle cx="123.6" cy="107.4" r=".18"/>
<circle cx="123.8" cy="107.5" r=".18"/>
<circle cx="124" cy="107.6" r=".18"/>
<circle cx="124.2" cy="107.6" r=".18"/>
<circle cx="124.4" cy="107.7" r=".18"/>
<circle cx="124.7" cy="107.7" r=".18"/>
<circle cx="124.9" cy="107.8" r=".18"/>
<circle cx="125.2" cy="107.9" r=".18"/>
<circle cx="125.4" cy="107.9" r=".18"/>
<circle cx="125.6" cy="107.9" r=".18"/>
<circle cx="125.8" cy="107.9" r=".18"/>
<circle cx="126.1" cy="107.9" r=".18"/>
<circle cx="126.3" cy="107.9" r=".18"/>
<circle cx="126.5" cy="107.9" r=".18"/>
<circle cx="126.7" cy="107.9" r=".18"/>
<circle cx="126.9" cy="107.9" r=".18"/>
<circle cx="127.2" cy="107.9" r=".18"/>
<circle cx="127.4" cy="107.9" r=".18"/>
<circle cx="127.7" cy="107.9" r=".18"/>
<circle cx="127.9" cy="107.9" r=".18"/>
<circle cx="128.1" cy="107.9" r=".18"/>
<circle cx="128.3" cy="107.9" r=".18"/>
<circle cx="128.5" cy="107.8" r=".18"/>
<circle cx="128.7" cy="107.7" r=".18"/>
<circle cx="128.9" cy="107.7" r=".18"/>
<circle cx="129.1" cy="107.7" r=".18"/>
<circle cx="129.3" cy="107.6" r=".18"/>
<circle cx="129.5" cy="107.6" r=".18"/>
<circle cx="129.7" cy="107.5" r=".18"/>
<circle cx="129.8" cy="107.4" r=".18"/>
<circle cx="130" cy="107.4" r=".18"/>
<circle cx="130.1" cy="107.3" r=".18"/>
<circle cx="130.2" cy="107.2" r=".18"/>
<circle cx="130.4" cy="107.1" r=".18"/>
<circle cx="130.5" cy="107" r=".18"/>
<circle cx="130.6" cy="106.9" r=".18"/>
<circle cx="130.7" cy="106.8" r=".18"/>
<circle cx="130.8" cy="106.8" r=".18"/>
<circle cx="130.9" cy="106.7" r=".18"/>
<circle cx="152.2" cy="107.7" r=".18"/>
<circle cx="46" cy="150.8" r=".18"/>
<circle cx="207.5" cy="150.8" r=".18"/>
<circle cx="99.2" cy="273.1" r=".18"/>
<circle cx="154.2" cy="273.1" r=".18"/>
</g>
<g fill="none" stroke="#000" stroke-width=".71">
<path d="M10.1 9.9h400v277.1h-400zM70.1 6.5v3.4M140.1 6.5v3.4M207.2 5h5.8l-2.9 4.9zM210.1 0v9.9M280.1 6.5v3.4M350.1 6.5v3.4M6.7 74.2h3.4M410.1 74.2h3.5M.1 148.5h10M5.1 145.6l5 2.9-5 2.9zM410.1 148.5h10"/>
<path d="M410.1 148.5l5-2.9v5.8zM6.7 222.7h3.4M410.1 222.7h3.5M70.1 287v3.4M140.1 287v3.4M210.1 287v10M210.1 287l2.9 5h-5.8zM280.1 287v3.4M350.1 287v3.4"/>
</g>
<path d="M270.1 257h140v30h-140zM303.2 257v16M350.1 257v30M390.1 257v12M270.1 265h33.1M270.1 273h80M350.1 277h60M350.1 269h60M350.1 263h60M370.1 277v10M390.1 277v10" fill="none" stroke="#000" stroke-width=".51"/>
<g fill="#000">
<path d="M365.8 30.5l2.4-.9 .2 1zM347.5 41.4l.8-.5 1 2.3zM277 77.3l.9-.2v2.5zM296 71.4l.9-.5 .8 2.4zM123.6 100l.9-.3 .4 2.5zM298 83l-.8 2.4-.9-.4zM118.8 102.2l1.9 1.7-2.4-.9zM121.8 101.4l1.5 2.1-2.2-1.4zM169.2 111l.8 .7-2.2 1.4zM147.6 159.3l2.5 .4-.3 .9zM93.9 166h2.5l-2.3 1zM104.2 168.9l2.1-1.4-1.4 2.1z"/>
<path d="M115.8 163.2l-.4 2.5-.9-.3zM142.5 161.5l2.1-1.4-1.4 2.1zM145.9 159.8l-.7 2.5-.9-.5zM148.3 167.2l1.7 2-.9 .4zM154.2 272.9l2.6-.1-.2 1z"/>
</g>
<g font-size="7.9">
<text x="293.3" y="20.2">AMB-04-CONJMANTHR02</text>
<text x="91.3" y="61.4">AMB-04-FFBAMBTHR01</text>
</g>
<g font-size="4.7">
<text x="304.6" y="261.2">Plano ensamblaje</text>
<text x="304.6" y="266.6">columna dirección AMB</text>
<text x="304.6" y="272">THR</text>
</g>
<g font-size="4.2">
<text x="34" y="9.6">6</text>
<text x="104" y="9.6">5</text>
<text x="174" y="9.6">4</text>
<text x="244" y="9.6">3</text>
<text x="314" y="9.6">2</text>
<text x="384" y="9.6">1</text>
<text x="6.8" y="38.7">D</text>
<text x="410.6" y="38.7">D</text>
<text x="7" y="112.9">C</text>
<text x="410.8" y="112.9">C</text>
<text x="7" y="187.1">B</text>
<text x="410.8" y="187.1">B</text>
<text x="7" y="261.4">A</text>
<text x="410.8" y="261.4">A</text>
<text x="34" y="290.4">6</text>
<text x="104" y="290.4">5</text>
<text x="174" y="290.4">4</text>
<text x="244" y="290.4">3</text>
<text x="314" y="290.4">2</text>
<text x="384" y="290.4">1</text>
</g>
<g font-size="3.9">
<text x="384.5" y="28.4">3</text>
<text x="339.5" y="31.6">2</text>
<text x="286.4" y="56.8">2</text>
<text x="273.7" y="62.7">4</text>
<text x="85.2" y="85.8">13</text>
<text x="104.3" y="87.8">12</text>
<text x="117" y="86">15</text>
<text x="189.4" y="91.9">2</text>
<text x="288.1" y="99.8">2</text>
<text x="284.8" y="121.8">ITEM</text>
<text x="296.4" y="121.8">QTY</text>
<text x="315.8" y="121.8">PART NUMBER</text>
<text x="368.2" y="121.8">DESCRIPTION</text>
<text x="287.9" y="127.1">1</text>
<text x="298.6" y="127.1">1</text>
<text x="305" y="127.1">AMB-04-SPMANTHR02</text>
<text x="352.3" y="127.2">Soporte de manetas PSA para</text>
<text x="287.9" y="137.7">2</text>
<text x="298.6" y="137.7">4</text>
<text x="305" y="137.7">ISO 7380 - M4 x 8</text>
<text x="352.3" y="132.5">Ambar THR</text>
<text x="352.3" y="137.8">Hexagon Socket Button Head</text>
<text x="352.3" y="143.1">Screw - Product grade A</text>
<text x="287.9" y="148.3">3</text>
<text x="298.6" y="148.3">1</text>
<text x="305" y="148.4">Maneta derecha PSA</text>
<text x="352.3" y="148.4">Maneta derecha PSA</text>
<text x="305" y="153.7">limpiaparabrisas</text>
<text x="352.3" y="153.7">limpiaparabrisas</text>
<text x="287.9" y="158.9">4</text>
<text x="298.6" y="159">1</text>
<text x="305" y="159">Maneta izq PSA Alumbrado</text>
<text x="352.3" y="159">Maneta izq PSA Alumbrado</text>
<text x="77.3" y="171.1">6</text>
<text x="94.3" y="178.8">18</text>
<text x="107.9" y="183.8">2</text>
<text x="121.4" y="183.7">8</text>
<text x="132.9" y="183.8">10</text>
<text x="153.1" y="180.2">18</text>
<text x="217.9" y="183">Usar tornillos para plástico de Ø3mm</text>
<text x="177.5" y="278.5">1</text>
</g>
<text font-size="3.1" x="352.4" y="275.2">AMB-04-FFBAMBTHR01-ENS01</text>
<g font-size="2.4">
<text x="271.2" y="259.7">SCALE:</text>
<text x="350.6" y="260.8">DRAWN: Sergio Torremocha</text>
<text x="391.2" y="260.6">20/01/2016</text>
<text x="350.6" y="267">CHECKED: A.Garcia</text>
<text x="391.2" y="266.7">20/01/2016</text>
<text x="350.6" y="271.4">DWG NO:</text>
<text x="351.6" y="279.3">REV</text>
<text x="372" y="279.4">SIZE</text>
<text x="391" y="279.6">SHEET</text>
<text x="358.7" y="284.1">1</text>
<text x="377.9" y="283.8">A3</text>
<text x="398.3" y="283.8">3 /4</text>
</g>
</svg>
